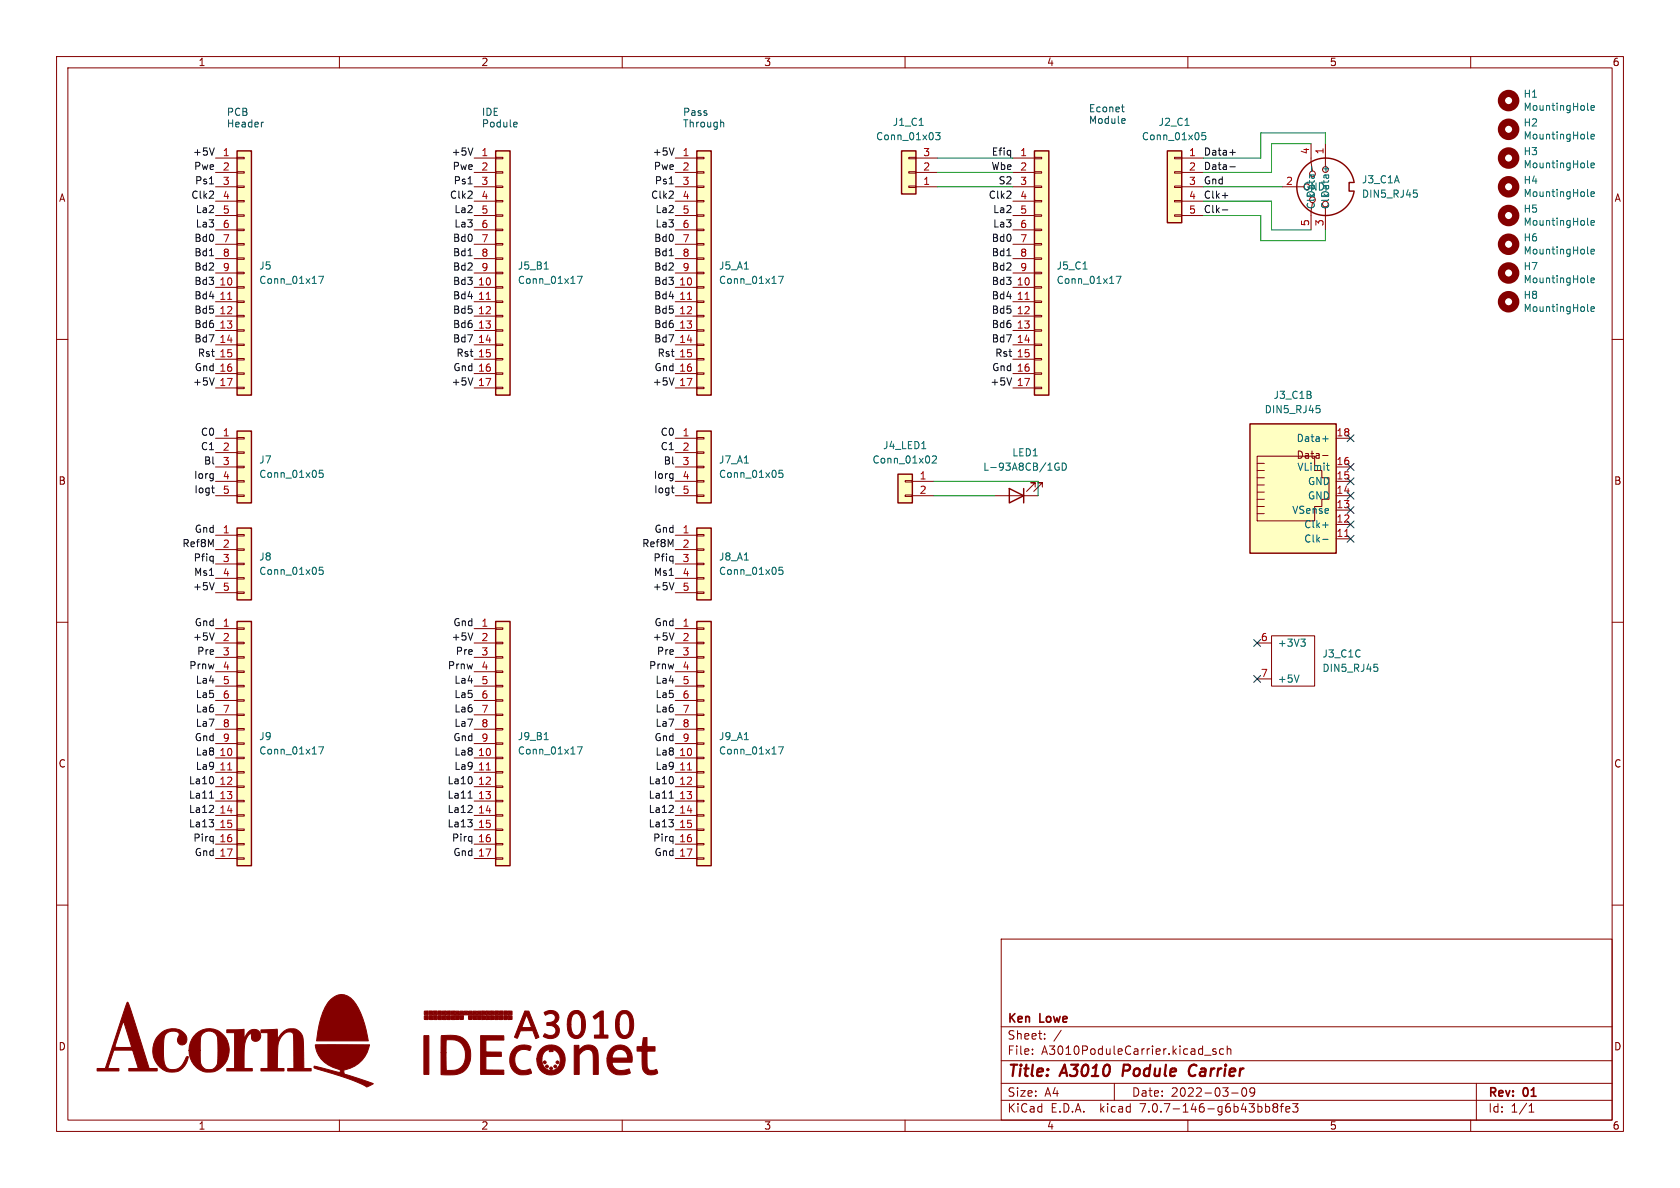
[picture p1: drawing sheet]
<svg xmlns="http://www.w3.org/2000/svg" width="297mm" height="210mm" viewBox="0 0 297 210" stroke-linecap="round" stroke-linejoin="round" font-family="sans-serif">
<g fill="none" stroke="#840000" stroke-width=".18">
<path d="M10 10h277v190h-277zM12 12h273v186h-273zM60 10v2M110 10v2M160 10v2M210 10v2M260 10v2M38.1 27.9h3.8M38.1 30.5h3.8M38.1 33h3.8M38.1 35.6h3.8M38.1 38.1h3.8"/>
<path d="M41.9 38h1.3v.2h-1.3zM41.9 35.4h1.3v.3h-1.3zM41.9 32.9h1.3v.2h-1.3zM41.9 30.4h1.3v.2h-1.3zM41.9 27.8h1.3v.3h-1.3zM83.8 27.9h3.8M83.8 30.5h3.8M83.8 33h3.8M83.8 35.6h3.8M83.8 38.1h3.8M87.6 38h1.3v.2h-1.3zM87.6 35.4h1.3v.3h-1.3z"/>
<path d="M87.6 32.9h1.3v.2h-1.3zM87.6 30.4h1.3v.2h-1.3zM87.6 27.8h1.3v.3h-1.3zM119.4 27.9h3.8M119.4 30.5h3.8M119.4 33h3.8M119.4 35.6h3.8M119.4 38.1h3.8M123.2 38h1.3v.2h-1.3zM123.2 35.4h1.3v.3h-1.3zM123.2 32.9h1.3v.2h-1.3zM123.2 30.4h1.3v.2h-1.3z"/>
<path d="M123.2 27.8h1.3v.3h-1.3zM160.7 27.8h1.2v.3h-1.2zM160.7 30.4h1.2v.2h-1.2zM160.7 32.9h1.2v.2h-1.2zM161.9 27.9h3.8M161.9 30.5h3.8M161.9 33h3.8M179.1 27.9h3.8M179.1 30.5h3.8M179.1 33h3.8M179.1 35.6h3.8M179.1 38.1h3.8"/>
<path d="M182.9 38h1.2v.2h-1.2zM182.9 35.4h1.2v.3h-1.2zM182.9 32.9h1.2v.2h-1.2zM182.9 30.4h1.2v.2h-1.2zM182.9 27.8h1.2v.3h-1.2zM207.6 38h1.3v.2h-1.3zM207.6 35.4h1.3v.3h-1.3zM207.6 32.9h1.3v.2h-1.3zM207.6 30.4h1.3v.2h-1.3zM207.6 27.8h1.3v.3h-1.3zM208.9 27.9h3.8M208.9 30.5h3.8"/>
<path d="M208.9 33h3.8M208.9 35.6h3.8M208.9 38.1h3.8M226.7 33h3.8M231.8 25.4v3.3l.2 1.5M232 35.8l-.2 1.5v3.3M234.3 25.4v4.1M234.3 36.6v4M10 60h2M38.1 50.8h3.8M38.1 53.3h3.8M38.1 55.9h3.8"/>
<path d="M38.1 58.4h3.8M38.1 40.6h3.8M38.1 43.2h3.8M38.1 45.7h3.8M38.1 48.3h3.8M41.9 58.3h1.3v.2h-1.3zM41.9 55.8h1.3v.2h-1.3zM41.9 53.2h1.3v.3h-1.3zM41.9 50.7h1.3v.2h-1.3zM41.9 48.1h1.3v.3h-1.3zM41.9 45.6h1.3v.2h-1.3zM41.9 43.1h1.3v.2h-1.3z"/>
<path d="M41.9 40.5h1.3v.3h-1.3zM83.8 50.8h3.8M83.8 53.3h3.8M83.8 55.9h3.8M83.8 58.4h3.8M83.8 40.6h3.8M83.8 43.2h3.8M83.8 45.7h3.8M83.8 48.3h3.8M87.6 58.3h1.3v.2h-1.3zM87.6 55.8h1.3v.2h-1.3zM87.6 53.2h1.3v.3h-1.3z"/>
<path d="M87.6 50.7h1.3v.2h-1.3zM87.6 48.1h1.3v.3h-1.3zM87.6 45.6h1.3v.2h-1.3zM87.6 43.1h1.3v.2h-1.3zM87.6 40.5h1.3v.3h-1.3zM119.4 50.8h3.8M119.4 53.3h3.8M119.4 55.9h3.8M119.4 58.4h3.8M119.4 40.6h3.8M119.4 43.2h3.8M119.4 45.7h3.8"/>
<path d="M119.4 48.3h3.8M123.2 58.3h1.3v.2h-1.3zM123.2 55.8h1.3v.2h-1.3zM123.2 53.2h1.3v.3h-1.3zM123.2 50.7h1.3v.2h-1.3zM123.2 48.1h1.3v.3h-1.3zM123.2 45.6h1.3v.2h-1.3zM123.2 43.1h1.3v.2h-1.3zM123.2 40.5h1.3v.3h-1.3zM179.1 50.8h3.8M179.1 53.3h3.8M179.1 55.9h3.8"/>
<path d="M179.1 58.4h3.8M179.1 40.6h3.8M179.1 43.2h3.8M179.1 45.7h3.8M179.1 48.3h3.8M182.9 58.3h1.2v.2h-1.2zM182.9 55.8h1.2v.2h-1.2zM182.9 53.2h1.2v.3h-1.2zM182.9 50.7h1.2v.2h-1.2zM182.9 48.1h1.2v.3h-1.2zM182.9 45.6h1.2v.2h-1.2zM182.9 43.1h1.2v.2h-1.2z"/>
<path d="M182.9 40.5h1.2v.3h-1.2zM285 60h2M38.1 61h3.8M38.1 63.5h3.8M38.1 66h3.8M38.1 68.6h3.8M38.1 77.5h3.8M41.9 68.5h1.3v.2h-1.3zM41.9 65.9h1.3v.3h-1.3zM41.9 63.4h1.3v.2h-1.3zM41.9 60.8h1.3v.3h-1.3zM41.9 79.9h1.3v.2h-1.3z"/>
<path d="M41.9 77.3h1.3v.3h-1.3zM83.8 61h3.8M83.8 63.5h3.8M83.8 66h3.8M83.8 68.6h3.8M87.6 68.5h1.3v.2h-1.3zM87.6 65.9h1.3v.3h-1.3zM87.6 63.4h1.3v.2h-1.3zM87.6 60.8h1.3v.3h-1.3zM119.4 61h3.8M119.4 63.5h3.8M119.4 66h3.8"/>
<path d="M119.4 68.6h3.8M119.4 77.5h3.8M123.2 68.5h1.3v.2h-1.3zM123.2 65.9h1.3v.3h-1.3zM123.2 63.4h1.3v.2h-1.3zM123.2 60.8h1.3v.3h-1.3zM123.2 79.9h1.3v.2h-1.3zM123.2 77.3h1.3v.3h-1.3zM179.1 61h3.8M179.1 63.5h3.8M179.1 66h3.8M179.1 68.6h3.8"/>
<path d="M182.9 68.5h1.2v.2h-1.2zM182.9 65.9h1.2v.3h-1.2zM182.9 63.4h1.2v.2h-1.2zM182.9 60.8h1.2v.3h-1.2zM236.2 77.5h2.6M38.1 87.6h3.8M38.1 85.1h3.8M38.1 82.6h3.8M38.1 80h3.8M38.1 94.6h3.8M38.1 97.2h3.8M38.1 99.7h3.8"/>
<path d="M41.9 87.5h1.3v.3h-1.3zM41.9 85h1.3v.2h-1.3zM41.9 82.4h1.3v.3h-1.3zM41.9 99.6h1.3v.2h-1.3zM41.9 97h1.3v.3h-1.3zM41.9 94.5h1.3v.2h-1.3zM119.4 87.6h3.8M119.4 85.1h3.8M119.4 82.6h3.8M119.4 80h3.8M119.4 94.6h3.8M119.4 97.2h3.8"/>
<path d="M119.4 99.7h3.8M123.2 87.5h1.3v.3h-1.3zM123.2 85h1.3v.2h-1.3zM123.2 82.4h1.3v.3h-1.3zM123.2 99.6h1.3v.2h-1.3zM123.2 97h1.3v.3h-1.3zM123.2 94.5h1.3v.2h-1.3zM160 87.5h1.3v.3h-1.3zM160 85h1.3v.2h-1.3zM161.3 87.6h3.8M161.3 85.1h3.8M175.9 87.6h7.6"/>
<path d="M183 86.1v-.8h-.8h.8l-1.5 1.6M184.3 86.1v-.8h-.8h.8l-1.5 1.6M222.2 90.8h1.3M222.2 89.5h1.3M222.2 88.3h1.3M222.2 87h1.3M222.2 85.7h1.3M222.2 84.5h1.3M222.2 80.6h10.2v2.6h1.3v1.3h1.2v3.8h-1.2v1.2h-1.3v2.6h-10.2zM222.2 83.2h1.3M222.2 81.9h1.3M233.8 80.5h1"/>
<path d="M236.2 95.3h2.6M236.2 92.7h2.6M236.2 90.2h2.6M236.2 87.6h2.6M236.2 85.1h2.6M236.2 82.6h2.6M10 110h2M38.1 111.1h3.8M38.1 113.7h3.8M38.1 116.2h3.8M38.1 118.7h3.8M38.1 102.2h3.8"/>
<path d="M38.1 104.8h3.8M41.9 118.6h1.3v.3h-1.3zM41.9 116.1h1.3v.2h-1.3zM41.9 113.5h1.3v.3h-1.3zM41.9 111h1.3v.3h-1.3zM41.9 104.6h1.3v.3h-1.3zM41.9 102.1h1.3v.3h-1.3zM83.8 111.1h3.8M83.8 113.7h3.8M83.8 116.2h3.8M83.8 118.7h3.8M87.6 118.6h1.3v.3h-1.3z"/>
<path d="M87.6 116.1h1.3v.2h-1.3zM87.6 113.5h1.3v.3h-1.3zM87.6 111h1.3v.3h-1.3zM119.4 111.1h3.8M119.4 113.7h3.8M119.4 116.2h3.8M119.4 118.7h3.8M119.4 102.2h3.8M119.4 104.8h3.8M123.2 118.6h1.3v.3h-1.3zM123.2 116.1h1.3v.2h-1.3zM123.2 113.5h1.3v.3h-1.3z"/>
<path d="M123.2 111h1.3v.3h-1.3zM123.2 104.6h1.3v.3h-1.3zM123.2 102.1h1.3v.3h-1.3zM222.2 113.7h2.6M224.8 112.4h7.6v8.9h-7.6zM285 110h2M38.1 134h3.8M38.1 136.5h3.8M38.1 139.1h3.8M38.1 121.3h3.8M38.1 123.8h3.8M38.1 126.4h3.8"/>
<path d="M38.1 128.9h3.8M38.1 131.4h3.8M41.9 138.9h1.3v.3h-1.3zM41.9 136.4h1.3v.3h-1.3zM41.9 133.9h1.3v.2h-1.3zM41.9 131.3h1.3v.3h-1.3zM41.9 128.8h1.3v.2h-1.3zM41.9 126.2h1.3v.3h-1.3zM41.9 123.7h1.3v.3h-1.3zM41.9 121.2h1.3v.2h-1.3zM83.8 134h3.8M83.8 136.5h3.8"/>
<path d="M83.8 139.1h3.8M83.8 121.3h3.8M83.8 123.8h3.8M83.8 126.4h3.8M83.8 128.9h3.8M83.8 131.4h3.8M87.6 138.9h1.3v.3h-1.3zM87.6 136.4h1.3v.3h-1.3zM87.6 133.9h1.3v.2h-1.3zM87.6 131.3h1.3v.3h-1.3zM87.6 128.8h1.3v.2h-1.3zM87.6 126.2h1.3v.3h-1.3z"/>
<path d="M87.6 123.7h1.3v.3h-1.3zM87.6 121.2h1.3v.2h-1.3zM119.4 134h3.8M119.4 136.5h3.8M119.4 139.1h3.8M119.4 121.3h3.8M119.4 123.8h3.8M119.4 126.4h3.8M119.4 128.9h3.8M119.4 131.4h3.8M123.2 138.9h1.3v.3h-1.3zM123.2 136.4h1.3v.3h-1.3z"/>
<path d="M123.2 133.9h1.3v.2h-1.3zM123.2 131.3h1.3v.3h-1.3zM123.2 128.8h1.3v.2h-1.3zM123.2 126.2h1.3v.3h-1.3zM123.2 123.7h1.3v.3h-1.3zM123.2 121.2h1.3v.2h-1.3zM222.2 120h2.6M10 160h2M38.1 141.6h3.8M38.1 144.1h3.8M38.1 146.7h3.8M38.1 149.2h3.8"/>
<path d="M38.1 151.8h3.8M41.9 151.6h1.3v.3h-1.3zM41.9 149.1h1.3v.3h-1.3zM41.9 146.6h1.3v.2h-1.3zM41.9 144h1.3v.3h-1.3zM41.9 141.5h1.3v.2h-1.3zM83.8 141.6h3.8M83.8 144.1h3.8M83.8 146.7h3.8M83.8 149.2h3.8M83.8 151.8h3.8M87.6 151.6h1.3v.3h-1.3z"/>
<path d="M87.6 149.1h1.3v.3h-1.3zM87.6 146.6h1.3v.2h-1.3zM87.6 144h1.3v.3h-1.3zM87.6 141.5h1.3v.2h-1.3zM119.4 141.6h3.8M119.4 144.1h3.8M119.4 146.7h3.8M119.4 149.2h3.8M119.4 151.8h3.8M123.2 151.6h1.3v.3h-1.3zM123.2 149.1h1.3v.3h-1.3zM123.2 146.6h1.3v.2h-1.3z"/>
<path d="M123.2 144h1.3v.3h-1.3zM123.2 141.5h1.3v.2h-1.3zM285 160h2M177 166h108v32h-108zM60 198v2M110 198v2M160 198v2M177 194.5h108M177 191.5h108M177 187.5h108M177 181.5h108M182.5 186.3v.1"/>
<path d="M182.5 185.5v.1M184.7 183.6v.1M184.7 182.8v.1M187.6 182.1l-1.3 2M197 191.5v3M210 198v2M213 186.5h1.1M215 185.5l-.4-.1-.2 .2 .1 .2 .5 .2v.3h-.6M216.3 185.5l-.4-.1-.3 .3v.4l.1 .2h.6M217 185.5l.2-.1 .3 .1 .1 .9M217 184.9v1.5M217.7 193.2h1.2"/>
<path d="M219.7 192.4l.2-.1a.81 .81 0 0 1 .6 .6 .81 .81 0 0 1-.3 .8l-.2 .1a.81 .81 0 0 1-.3-1.4zM221.8 192.9l-.3 .3h-.3l-.2-.3 .1-.5 .4-.1 .2 .1a.99 .99 0 0 1-.3 1.4h-.3M224.2 195.6l.3 .3v.4l-.3 .3M225.3 195.7l-.3-.2 .3-.4 .4 .1 .2 .2-.3 .3M225.3 195.7l-.3 .3 .1 .5 .2 .1 .4-.1 .2-.2-.1-.4-.2-.2M225.3 195.7h.3M226.3 195.6h.6M226.9 195.1l-.4 .2v1.3M227.3 196.1l.7-.1v-.3l-.5-.1-.2 .2 .1 .7h.6M228.5 195.1h1l-.5 .6 .4 .1v.7l-.2 .1h-.5l-.2-.1M260 198v2M261 191.5v6.5"/>
<path d="M270.3 196.6h.9M270.3 195.5l.4-.4v1.5"/>
<circle cx="234.3" cy="30" r=".51"/>
</g>
<path d="M198.7 188.2l-.3 2M211.2 188.2a1.13 1.13 0 0 0-1 .7 1.13 1.13 0 0 0 .3 1.2l.2 .1 .5-.1" fill="none" stroke="#840000" stroke-width=".4"/>
<g fill="#ffffc2" stroke="#ffffc2" stroke-width=".18">
<path d="M123.2 109.9h2.5v43.1h-2.5z"/>
<path d="M41.9 26.7h2.5v43.2h-2.5z"/>
<path d="M41.9 109.9h2.5v43.1h-2.5z"/>
<path d="M206.4 26.7h2.5v12.7h-2.5z"/>
<path d="M221 74.9h15.2v22.9h-15.2z"/>
<path d="M87.6 109.9h2.6v43.1h-2.6z"/>
<path d="M87.6 26.7h2.6v43.2h-2.6z"/>
<path d="M41.9 76.2h2.5v12.7h-2.5z"/>
<path d="M123.2 26.7h2.5v43.2h-2.5z"/>
<path d="M159.4 26.7h2.5v7.6h-2.5z"/>
<path d="M158.7 83.8h2.6v5.1h-2.6z"/>
<path d="M123.2 76.2h2.5v12.7h-2.5z"/>
<path d="M123.2 93.3h2.5v12.7h-2.5z"/>
<path d="M41.9 93.3h2.5v12.7h-2.5z"/>
<path d="M182.9 26.7h2.5v43.2h-2.5z"/>
</g>
<g fill="none" stroke="#840000" stroke-width=".25">
<path d="M41.9 26.7h2.5v43.2h-2.5zM87.6 26.7h2.6v43.2h-2.6zM123.2 26.7h2.5v43.2h-2.5zM159.4 26.7h2.5v7.6h-2.5zM182.9 26.7h2.5v43.2h-2.5zM206.4 26.7h2.5v12.7h-2.5zM239.3 32.3h-.8v1.5h.8M239.4 32.3a5.1 5.1 0 0 0-7.8-3.6 5.1 5.1 0 0 0 0 8.6 5.1 5.1 0 0 0 7.8-3.5M41.9 76.2h2.5v12.7h-2.5zM123.2 76.2h2.5v12.7h-2.5zM221 74.9h15.2v22.9h-15.2zM41.9 93.3h2.5v12.7h-2.5z"/>
<path d="M123.2 93.3h2.5v12.7h-2.5zM158.7 83.8h2.6v5.1h-2.6zM178.4 86.4l2.6 1.2-2.6 1.3zM181 86.4v2.5M41.9 109.9h2.5v43.1h-2.5zM87.6 109.9h2.6v43.1h-2.6zM123.2 109.9h2.5v43.1h-2.5z"/>
</g>
<path d="M40.2 52.9h.8M86 52.9h.7M121.5 52.9h.8M181.2 52.9h.7M237.7 94.8h.8M40.2 136.1h.8M86 136.1h.7M121.5 136.1h.8" fill="none" stroke="#a90000" stroke-width=".18"/>
<g fill="none" stroke="#006464" stroke-width=".18">
<path d="M280.7 19.3l.1 .2M281.3 19.1l.6-.1-.1-.3h-.4l-.1 .1v.6h.5M162.5 22.2h.7M165.4 23.4h.8l-.4 .5 .3 .1v.6l-.2 .1-.5-.1M209.5 22.2h.7M213.1 23.4h-.6v.6l.1-.1 .5 .1 .1 .2-.1 .4-.2 .1-.4-.1M231.9 29.4v.9M234.4 29.4v.9M249.9 33.6h.6M250.3 34.1l.3 .2v.3l-.3 .3M280.7 34.6l.1 .1M280.7 29.5l.1 .2"/>
<path d="M280.7 39.6l.1 .2M280.7 24.4l.1 .2M281.3 34.3l.6-.1-.1-.2-.4-.1-.1 .2v.6h.5M281.3 24.2l.6-.2-.1-.2-.4-.1-.1 .2v.6h.5M281.3 29.2l.6-.1-.1-.2-.4-.1-.1 .2v.6h.5M281.3 39.4l.6-.1-.1-.3h-.4l-.1 .2v.6h.5M56.4 48.8h.8l-.5 1.3M96.2 47.6h.7M102.1 48.8h.8l-.5 1.3M131.6 47.6h.7M137.6 48.8h.9l-.6 1.3M191.5 47.6h.7"/>
<path d="M197.3 48.8h.9l-.6 1.3M280.7 49.8l.1 .2M280.7 44.7l.1 .2M280.7 54.9l.1 .2M281.3 44.5l.6-.1-.1-.3h-.4l-.1 .1v.6h.5M281.3 49.6l.6-.2-.1-.2-.4-.1-.1 .2v.6h.5M281.3 54.6l.6-.1-.1-.2-.4-.1-.1 .2v.6h.5M163 79.3h.7M232.7 71.7h.6M233.1 72.2l.3 .2v.3l-.3 .3M233.8 77.6h1M57.1 83.1h-.6l-.1 .6 .2-.1 .4 .1 .1 .2v.4l-.2 .1-.5-.1"/>
<path d="M131.6 81.9h.7M131.6 99h.7M138.4 83.1h-.6l-.1 .6 .2-.1 .4 .1 .1 .2v.4l-.2 .1-.5-.1M164.8 80.7l.5-.1 .3 .4-.8 .9h.8M187 82.6h.2v.5h-.5l-.2-.3M187.2 81.9h-.5l-.2 .3M187.8 81.9a.64 .64 0 0 1 .7 .6 .64 .64 0 0 1-.7 .6zM233.8 95.3h1M233.8 92.8h1M234.5 82.3h.5M234.7 83.1h.3M57.1 100.3h-.6l-.1 .6 .2-.1h.4l.1 .2v.4l-.2 .1-.5-.1"/>
<path d="M138.4 100.3h-.6l-.1 .6 .2-.1h.4l.1 .2v.4l-.2 .1-.5-.1M229.7 119.3l-.5 1.3M230 113h.7l-.4 .5M230.5 113.5l.2 .2v.3l-.2 .2M242.9 117.4h.6M243.3 117.9l.3 .2v.3l-.3 .3M56.4 132h.8l-.5 1.3M96.2 130.8h.7M102.1 132h.8l-.5 1.3M131.6 130.8h.7M137.6 132h.9l-.6 1.3"/>
</g>
<g fill="#840000" stroke="#840000" stroke-width=".18">
<path d="M74.9 183.1h.9v6.8h-.9z"/>
<path d="M86 179.5l.6 .1v.6h-.6z"/>
<path d="M86 178.7h.6v.7h-.6z"/>
<path d="M80.5 178.7h.6l.1 .7h-.7z"/>
<path d="M81.3 178.7h.6v.7h-.7z"/>
<path d="M82.1 178.7h.6v.7h-.7z"/>
<path d="M82.8 178.7h.7v.7h-.7z"/>
<path d="M83.6 178.7h.7v.7h-.7z"/>
<path d="M84.4 178.7h.6l.1 .7h-.7z"/>
<path d="M85.2 179.5l.6 .1v.6h-.6z"/>
<path d="M85.2 178.7h.6v.7h-.6z"/>
<path d="M86.7 179.5l.7 .1v.6h-.7z"/>
<path d="M86.7 178.7h.7v.7h-.7z"/>
<path d="M89.9 179.5l.6 .1v.6h-.6z"/>
<path d="M89.9 178.7h.6v.7h-.6z"/>
<path d="M87.5 179.5h.6v.7h-.6z"/>
<path d="M88.3 179.5h.6v.7h-.6z"/>
<path d="M88.3 178.7h.6v.7h-.6z"/>
<path d="M89.1 179.5h.6v.7h-.6z"/>
<path d="M89.1 178.7h.6v.7h-.6z"/>
<path d="M77.4 178.7h.6v.7h-.6z"/>
<path d="M87.5 178.7h.6l.1 .6-.7 .1z"/>
<path d="M75 179.6l.7-.1v.7h-.7z"/>
<path d="M75 178.7h.7v.7h-.7z"/>
<path d="M75.8 179.5h.7v.7h-.7z"/>
<path d="M75.8 178.7h.7v.7l-.7-.1z"/>
<path d="M76.6 179.5h.6v.7h-.6z"/>
<path d="M76.6 178.7h.6v.7l-.6-.1z"/>
<path d="M77.4 179.5h.6v.7h-.6z"/>
<path d="M78.1 179.6l.7-.1v.7h-.6z"/>
<path d="M78.1 178.7h.7v.7h-.6z"/>
<path d="M78.9 179.6l.7-.1v.7h-.7z"/>
<path d="M78.9 178.7h.7v.7l-.7-.1z"/>
<path d="M79.7 179.6l.7-.1v.7h-.7z"/>
<path d="M79.7 178.7h.7v.7l-.7-.1z"/>
<path d="M80.5 179.5h.7l-.1 .7h-.6z"/>
<path d="M81.3 179.5h.6v.7h-.6z"/>
<path d="M82.8 179.5h.7v.7h-.6z"/>
<path d="M83.6 179.5h.7v.7h-.7z"/>
<path d="M84.4 179.5h.7l-.1 .7h-.6z"/>
<path d="M85 183.1h4.1v.8h-3.2v2.1h2.7v.7h-2.7v2.4l3.2 .1v.7h-4.1z"/>
<path d="M104.8 179.7l.7-.5a1.25 1.25 0 0 1 1.2-.5v4.3h.8v.5h-2.4v-.5h1l-.1-3.5-.5 .5a.32 .32 0 0 1-.4 .1 .32 .32 0 0 1-.2-.3z"/>
<path d="M101.5 184.8h.8v.8a1.86 1.86 0 0 1 3.3 .2l.2 4.1h-.9v-2.6a1.57 1.57 0 0 0-.5-1.7 1.56 1.56 0 0 0-2 .9v3.4h-.9z"/>
<path d="M113.7 183.4h.7v1.6h1.4v.8h-1.4v1.3a2.61 2.61 0 0 0 .3 1.9 1.73 1.73 0 0 0 1.4 .1 .44 .44 0 0 1 .2 .4 .44 .44 0 0 1-.4 .4 1.69 1.69 0 0 1-1.8-.2 1.69 1.69 0 0 1-.6-1.8v-2.1h-.9v-.8h.9z"/>
<path d="M92.8 178.7h.7l1.8 4.7-.6 .2-.5-1.4h-2.2l-.5 1.3-.5-.2 .6-1.7h2.4l-.9-2.2-.8 2.2h-.7z"/>
<path d="M91 185.3a2.76 2.76 0 0 1 2.9-.3l-.2 .7a1.8 1.8 0 0 0-2.1 .2 1.8 1.8 0 0 0-.5 2 1.73 1.73 0 0 0 2.6 1.1l.3 .7a2.89 2.89 0 0 1-3.3-.4 3.1 3.1 0 0 1 .3-4z"/>
<path d="M100.9 179a1.52 1.52 0 0 1 1.7-.2 1.52 1.52 0 0 1 .8 1.5 3.1 3.1 0 0 1-.8 3.1 1.55 1.55 0 0 1-2.3-1.5v-.8h.6l.1 .9a.86 .86 0 0 0 .5 .9 .86 .86 0 0 0 1-.1 4 4 0 0 0-.1-3.4 .87 .87 0 0 0-1-.1 .87 .87 0 0 0-.4 .9l-.1 .9h-.6a2.96 2.96 0 0 1 .6-2.1z"/>
<path d="M108 185.4a2.22 2.22 0 0 1 2.7-.4 2.22 2.22 0 0 1 1.1 2.5l-.1 .3h-3.5a1.57 1.57 0 0 0 2.1 1.4l.9-.2 .2 .7a3.7 3.7 0 0 1-3.2-.1 2.8 2.8 0 0 1-.9-2.6h3.7a1.41 1.41 0 0 0-1.4-1.5 1.41 1.41 0 0 0-1.4 1.5h-.9a2.88 2.88 0 0 1 .7-1.6z"/>
<path d="M109.3 179.1a1.54 1.54 0 0 1 1.8-.3 1.54 1.54 0 0 1 .9 1.5 2.98 2.98 0 0 1-.9 3.1 1.55 1.55 0 0 1-2.2-1.5l-.1-.9h.6a1.84 1.84 0 0 0 .9 2l.5-.1a3.4 3.4 0 0 0 .3-3.3 .79 .79 0 0 0-.9-.4 .79 .79 0 0 0-.6 .7l-.2 1.1h-.6v-.3a2.61 2.61 0 0 1 .5-1.6z"/>
<path d="M95.7 185.4a2.58 2.58 0 0 1 3.3-.2 2.58 2.58 0 0 1 .7 3.2 2.51 2.51 0 0 1-2.9 1.6 2.51 2.51 0 0 1-1.9-2.8h.9a1.66 1.66 0 0 0 1.6 2 1.66 1.66 0 0 0 1.6-2 1.59 1.59 0 0 0-1.2-1.6v.3h-.7v-.3a1.26 1.26 0 0 0-1.3 1.3v.3h-.9v-.2a2.63 2.63 0 0 1 .8-1.6z"/>
<path d="M96.2 179l.1-.1a1.72 1.72 0 0 1 2.5 .6 1.34 1.34 0 0 1-.7 1.4 1.44 1.44 0 0 1 .7 1.9 1.44 1.44 0 0 1-1.9 .8l-.9-.4 .3-.5 .2 .1a1.26 1.26 0 0 0 1.7-.3 .98 .98 0 0 0-1.1-1.2l-.4-.1v-.4h.4a.85 .85 0 0 0 1-.5 .85 .85 0 0 0-.3-1 1.6 1.6 0 0 0-1.4 .2z"/>
<path d="M78 183.1h.3a6.1 6.1 0 0 1 3.5 .4 3.9 3.9 0 0 1 0 6 6.7 6.7 0 0 1-3.8 .5v-3.9h.8l.1 3.1h.2a2.58 2.58 0 0 0 3.2-3.1 2.56 2.56 0 0 0-3.4-2.2l-.1 2.2h-.8z"/>
<path d="M58.5 176.7a2.53 2.53 0 0 1 4 .2 15.6 15.6 0 0 1 2.6 7.1h-9.1a13.9 13.9 0 0 1 2.1-6.9z"/>
<path d="M40.1 182l3-.1v1.8l.3-.5a1.51 1.51 0 0 1 2.5-.8 .95 .95 0 0 1 0 1.4 .95 .95 0 0 1-1.4 0l-.1-1.1a2.75 2.75 0 0 0-1.2 2.7l-.1 3.5h1.5v.4h-4.5v-.4h1.4v-6.4h-1.4z"/>
<path d="M46.1 182.1l2.9-.2v1.8a2.67 2.67 0 0 1 3.1-1.8 2.38 2.38 0 0 1 1.6 2.7v4.3h1.3v.4h-4.1v-.4h1.1l-.1-5.3a.96 .96 0 0 0-.5-1.2 2.25 2.25 0 0 0-2.2 2.1l-.2 4.4h1.2v.4h-4.1v-.4h1.3v-6.4h-1.3z"/>
<path d="M28.3 182.8a2.87 2.87 0 0 1 4.7 .6 .89 .89 0 0 1-.9 1.3 .89 .89 0 0 1-.6-1.4l.2-.6a1.6 1.6 0 0 0-1.8-.3 1.6 1.6 0 0 0-.9 1.6 13.5 13.5 0 0 0 .2 4.3 1.75 1.75 0 0 0 2.8 .2l.9-1.6 .4-.1a2.93 2.93 0 0 1-2.2 2.7 2.93 2.93 0 0 1-3.2-1.3 4.1 4.1 0 0 1 .4-5.4z"/>
<path d="M34.6 182.8a3.6 3.6 0 0 1 4.4-.3 3.6 3.6 0 0 1 1.4 4.1 3.5 3.5 0 0 1-5.1 2.5 4 4 0 0 1-1.9-3.4h2v.6a2.91 2.91 0 0 0 .7 2.5 1.58 1.58 0 0 0 1.8 .1 1.58 1.58 0 0 0 .6-1.7v-1a8.5 8.5 0 0 0-.3-3.3 1.6 1.6 0 0 0-1.9-.5 1.6 1.6 0 0 0-.9 1.9v1.4h-2a4 4 0 0 1 1.2-2.9z"/>
<path d="M55.8 184.7h9.5a5.6 5.6 0 0 1-4.5 4.5 .61 .61 0 0 0 .6 .8l4.5 1.6a1.62 1.62 0 0 1-1.2 .5 49.2 49.2 0 0 0-9.2-3.3l.1-.3 4.4 1.1 .1-.1 .1-.3a7.6 7.6 0 0 1-3.9-2.6l-.3-.7z"/>
<path d="M22.5 177.2l.2 .1 .4 1 3.3 10.6h1.4v.4h-5v-.4h1.6l-1-3.3h-3.3l-1 3.2 1.9 .1v.4h-3.8v-.4h1.4l1.3-3.8h3.3l-1.4-4.6-1.5 4.6h-.4z"/>
<circle cx="96.3" cy="187.8" r=".26"/>
<circle cx="96.7" cy="188.5" r=".26"/>
<circle cx="97.4" cy="188.9" r=".26"/>
<circle cx="98.2" cy="188.5" r=".26"/>
<circle cx="98.5" cy="187.8" r=".26"/>
</g>
<g fill="none" stroke="#840000" stroke-width="1.3">
<circle cx="266.7" cy="17.8" r="1.27"/>
<circle cx="266.7" cy="38.1" r="1.27"/>
<circle cx="266.7" cy="33" r="1.27"/>
<circle cx="266.7" cy="27.9" r="1.27"/>
<circle cx="266.7" cy="22.9" r="1.27"/>
<circle cx="266.7" cy="53.3" r="1.27"/>
<circle cx="266.7" cy="43.2" r="1.27"/>
<circle cx="266.7" cy="48.3" r="1.27"/>
</g>
<g fill="none" stroke="#0f0f0f" stroke-width=".18">
<path d="M37 32.5h.8M37.9 26.2l-.4 1.2M82.8 32.5h.7M83.6 26.2l-.4 1.2M118.3 32.5h.7M119.2 26.2l-.5 1.2M216.1 37.1h1M216.1 34.6h1M217.4 26.9h1M217.4 29.5h1M37 45.2h.8M82.8 45.2h.7"/>
<path d="M118.3 45.2h.7M178 45.2h.7M37.9 66.8l-.4 1.3M83.6 66.8l-.4 1.3M119.2 66.8l-.5 1.3M178.8 66.8l-.4 1.3M37.4 86.3h.5M37.8 87.1h.1M118.7 86.3h.5M119 87.1h.2M37.9 111.9l-.4 1.3M37.9 103l-.4 1.3"/>
<path d="M83.6 111.9l-.4 1.3M119.2 111.9l-.5 1.3M119.2 103l-.5 1.3M37 141.1h.8M82.8 141.1h.7M118.3 141.1h.7"/>
</g>
<path d="M198.3 18.9h.4M198.5 19.7l.2 .1M46.6 21.6l-.3 .1M91 21.6l.4 .1v.2l-.6 .1M91.4 22.4h-.4M127.6 21.6l.3 .2v.6M198.7 21l.2 .3-.6 .1M198.9 21.8h-.2" fill="none" stroke="#0000c2" stroke-width=".18"/>
<path d="M165.7 33h13.4M165.7 30.5h13.4M165.7 27.9h13.4M212.7 35.6h12.1v5h7M212.7 33h14M212.7 38.1h10.2v4.4h11.4v-1.9M231.8 25.4h-7v5.1h-12.1M234.3 25.4v-1.9h-11.4v4.4h-10.2M165.1 85.1h18.4v2.5M165.1 87.6h10.8" fill="none" stroke="#009600" stroke-width=".18"/>
<g fill="none" stroke="#000084" stroke-width=".18">
<path d="M238.2 76.9l1.2 1.2M239.4 76.9l-1.2 1.2M238.2 92.1l1.2 1.2M238.2 84.5l1.2 1.2M238.2 81.9l1.2 1.3M238.2 94.6l1.2 1.3M238.2 87l1.2 1.2M238.2 89.6l1.2 1.2M239.4 92.1l-1.2 1.2M239.4 84.5l-1.2 1.2M239.4 81.9l-1.2 1.3M239.4 94.6l-1.2 1.3"/>
<path d="M239.4 87l-1.2 1.2M239.4 89.6l-1.2 1.2M221.6 119.4l1.3 1.2M221.6 113.1l1.3 1.2M222.9 119.4l-1.3 1.2M222.9 113.1l-1.3 1.2"/>
</g>
<g font-size="2.8" fill="#840000">
<text x="178" y="190.9">Title:</text>
<text x="187.7" y="190.9">A3010</text>
<text x="199.3" y="190.9">Podule</text>
<text x="211.8" y="190.9">Carrier</text>
</g>
<g font-size="2.1" fill="#840000">
<text x="178" y="184">Sheet:</text>
<text x="178" y="181.2">Ken</text>
<text x="183.9" y="181.2">Lowe</text>
<text x="178" y="186.7">File:</text>
<text x="184.1" y="186.7">A3010PoduleCarrier.kicad_sch</text>
<text x="178" y="196.9">KiCad</text>
<text x="178" y="194.1">Size:</text>
<text x="184.7" y="194.1">A4</text>
<text x="185.7" y="196.9">E.D.A.</text>
<text x="194.6" y="196.9">kicad</text>
<text x="200" y="194.1">Date:</text>
<text x="201.8" y="196.9">7.0.7-146-g6b43bb8fe3</text>
<text x="207" y="194.1">2022-03-09</text>
<text x="263" y="194.3">Rev:</text>
<text x="263" y="196.9">Id:</text>
<text x="267.1" y="196.9">1/1</text>
<text x="269.4" y="194.3">01</text>
</g>
<g font-size="1.8" fill="#840000">
<text x="35" y="11.9">1</text>
<text x="85" y="11.9">2</text>
<text x="135" y="11.9">3</text>
<text x="185" y="11.9">4</text>
<text x="235" y="11.9">5</text>
<text x="285" y="11.9">6</text>
<text x="10.3" y="35.9">A</text>
<text x="285.3" y="35.9">A</text>
<text x="10.3" y="85.9">B</text>
<text x="285.3" y="85.9">B</text>
<text x="10.3" y="135.9">C</text>
<text x="285.3" y="135.9">C</text>
<text x="10.3" y="185.9">D</text>
<text x="285.3" y="185.9">D</text>
<text x="35" y="199.9">1</text>
<text x="85" y="199.9">2</text>
<text x="135" y="199.9">3</text>
<text x="185" y="199.9">4</text>
<text x="235" y="199.9">5</text>
<text x="285" y="199.9">6</text>
</g>
<g font-size="1.8" fill="#006464">
<text x="269.3" y="17.5">H1</text>
<text x="157.7" y="22.5">J1_C1</text>
<text x="204.7" y="22.5">J2_C1</text>
<text x="269.3" y="19.8">MountingHole</text>
<text x="269.3" y="22.6">H2</text>
<text x="154.8" y="25">Conn_01x03</text>
<text x="201.8" y="25">Conn_01x05</text>
<text x="269.3" y="27.6">H3</text>
<text x="269.3" y="29.9">MountingHole</text>
<text x="269.3" y="24.9">MountingHole</text>
<text x="230.3" y="33.9">GND</text>
<text x="232.6" y="35" transform="rotate(-90 232.6 35)">Data-</text>
<text x="235.2" y="35" transform="rotate(-90 235.2 35)">Data+</text>
<text x="240.7" y="32.6">J3_C1A</text>
<text x="240.7" y="35.2">DIN5_RJ45</text>
<text x="269.3" y="32.7">H4</text>
<text x="269.3" y="35">MountingHole</text>
<text x="232.6" y="37.1" transform="rotate(-90 232.6 37.1)">Clk+</text>
<text x="235.2" y="37.1" transform="rotate(-90 235.2 37.1)">Clk-</text>
<text x="269.3" y="37.8">H5</text>
<text x="269.3" y="40.1">MountingHole</text>
<text x="45.7" y="47.9">J5</text>
<text x="91.4" y="47.9">J5_B1</text>
<text x="127" y="47.9">J5_A1</text>
<text x="186.7" y="47.9">J5_C1</text>
<text x="269.3" y="48">H7</text>
<text x="269.3" y="42.9">H6</text>
<text x="269.3" y="45.2">MountingHole</text>
<text x="45.7" y="50.4">Conn_01x17</text>
<text x="91.4" y="50.4">Conn_01x17</text>
<text x="127" y="50.4">Conn_01x17</text>
<text x="186.7" y="50.4">Conn_01x17</text>
<text x="269.3" y="50.3">MountingHole</text>
<text x="269.3" y="53">H8</text>
<text x="269.3" y="55.3">MountingHole</text>
<text x="225.1" y="70.7">J3_C1B</text>
<text x="223.5" y="73.3">DIN5_RJ45</text>
<text x="45.7" y="82.1">J7</text>
<text x="127" y="82.1">J7_A1</text>
<text x="154.1" y="82.1">Conn_01x02</text>
<text x="156" y="79.6">J4_LED1</text>
<text x="173.7" y="83.4">L-93A8CB/1GD</text>
<text x="178.9" y="80.9">LED1</text>
<text x="229.1" y="81.3">Data-</text>
<text x="229.1" y="78.3">Data+</text>
<text x="229.3" y="83.4">VLimit</text>
<text x="45.7" y="84.7">Conn_01x05</text>
<text x="127" y="84.7">Conn_01x05</text>
<text x="231.1" y="88.5">GND</text>
<text x="231.1" y="86">GND</text>
<text x="228.3" y="91">VSense</text>
<text x="230.5" y="93.6">Clk+</text>
<text x="45.7" y="99.3">J8</text>
<text x="45.7" y="101.8">Conn_01x05</text>
<text x="127" y="101.8">Conn_01x05</text>
<text x="127" y="99.3">J8_A1</text>
<text x="230.5" y="96.1">Clk-</text>
<text x="225.8" y="114.5">+3V3</text>
<text x="233.7" y="116.4">J3_C1C</text>
<text x="233.7" y="119">DIN5_RJ45</text>
<text x="225.8" y="120.9">+5V</text>
<text x="45.7" y="131">J9</text>
<text x="91.4" y="131">J9_B1</text>
<text x="127" y="131">J9_A1</text>
<text x="45.7" y="133.6">Conn_01x17</text>
<text x="91.4" y="133.6">Conn_01x17</text>
<text x="127" y="133.6">Conn_01x17</text>
</g>
<g font-size="1.8" fill="#0000c2">
<text x="40" y="20.6">PCB</text>
<text x="40" y="22.6">Header</text>
<text x="85.1" y="20.6">IDE</text>
<text x="85.1" y="22.6">Podule</text>
<text x="120.6" y="20.6">Pass</text>
<text x="120.6" y="22.6">Through</text>
<text x="192.4" y="19.9">Econet</text>
<text x="192.4" y="22">Module</text>
</g>
<g font-size="1.8" fill="#0f0f0f">
<text x="34" y="27.6">+5V</text>
<text x="79.7" y="27.6">+5V</text>
<text x="115.3" y="27.6">+5V</text>
<text x="175.2" y="27.6">Efiq</text>
<text x="212.7" y="27.6">Data+</text>
<text x="33.7" y="35.2">Clk2</text>
<text x="34.2" y="30.1">Pwe</text>
<text x="34.4" y="32.7">Ps1</text>
<text x="79.4" y="35.2">Clk2</text>
<text x="79.9" y="30.1">Pwe</text>
<text x="80.1" y="32.7">Ps1</text>
<text x="115" y="35.2">Clk2</text>
<text x="115.5" y="30.1">Pwe</text>
<text x="115.7" y="32.7">Ps1</text>
<text x="174.7" y="35.2">Clk2</text>
<text x="175.2" y="30.1">Wbe</text>
<text x="176.4" y="32.7">S2</text>
<text x="212.7" y="35.2">Clk+</text>
<text x="212.7" y="32.7">Gnd</text>
<text x="212.7" y="30.1">Data-</text>
<text x="34.5" y="40.3">La3</text>
<text x="34.5" y="37.8">La2</text>
<text x="80.2" y="37.8">La2</text>
<text x="80.2" y="40.3">La3</text>
<text x="115.8" y="37.8">La2</text>
<text x="115.8" y="40.3">La3</text>
<text x="175.5" y="40.3">La3</text>
<text x="175.5" y="37.8">La2</text>
<text x="212.7" y="37.8">Clk-</text>
<text x="34.3" y="42.8">Bd0</text>
<text x="34.3" y="47.9">Bd2</text>
<text x="34.3" y="45.4">Bd1</text>
<text x="80" y="42.8">Bd0</text>
<text x="80" y="45.4">Bd1</text>
<text x="80" y="47.9">Bd2</text>
<text x="115.5" y="45.4">Bd1</text>
<text x="115.5" y="42.8">Bd0</text>
<text x="115.5" y="47.9">Bd2</text>
<text x="175.2" y="42.8">Bd0</text>
<text x="175.2" y="47.9">Bd2</text>
<text x="175.2" y="45.4">Bd1</text>
<text x="34.3" y="53">Bd4</text>
<text x="34.3" y="50.5">Bd3</text>
<text x="80" y="53">Bd4</text>
<text x="80" y="50.5">Bd3</text>
<text x="115.5" y="53">Bd4</text>
<text x="115.5" y="50.5">Bd3</text>
<text x="175.2" y="50.5">Bd3</text>
<text x="175.2" y="53">Bd4</text>
<text x="34.3" y="58.1">Bd6</text>
<text x="34.3" y="55.5">Bd5</text>
<text x="80" y="55.5">Bd5</text>
<text x="80" y="58.1">Bd6</text>
<text x="115.5" y="58.1">Bd6</text>
<text x="115.5" y="55.5">Bd5</text>
<text x="175.2" y="58.1">Bd6</text>
<text x="175.2" y="55.5">Bd5</text>
<text x="34.3" y="60.6">Bd7</text>
<text x="34.3" y="65.7">Gnd 16</text>
<text x="34.9" y="63.2">Rst 15</text>
<text x="80" y="60.6">Bd7</text>
<text x="80" y="65.7">Gnd 16</text>
<text x="80.6" y="63.2">Rst 15</text>
<text x="115.5" y="60.6">Bd7</text>
<text x="115.6" y="65.7">Gnd 16</text>
<text x="116.2" y="63.2">Rst 15</text>
<text x="175.2" y="60.6">Bd7</text>
<text x="175.3" y="65.7">Gnd 16</text>
<text x="175.8" y="63.2">Rst 15</text>
<text x="34" y="68.2">+5V</text>
<text x="79.7" y="68.2">+5V</text>
<text x="115.3" y="68.2">+5V</text>
<text x="175" y="68.2">+5V</text>
<text x="35.4" y="77.1">C0</text>
<text x="116.7" y="77.1">C0</text>
<text x="35.4" y="79.7">C1</text>
<text x="36" y="82.2">Bl</text>
<text x="116.7" y="79.7">C1</text>
<text x="117.2" y="82.2">Bl</text>
<text x="34.2" y="84.7">Iorg</text>
<text x="34.3" y="87.3">Iogt</text>
<text x="115.5" y="84.7">Iorg</text>
<text x="115.5" y="87.3">Iogt</text>
<text x="34.3" y="94.3">Gnd</text>
<text x="115.6" y="94.3">Gnd</text>
<text x="32.2" y="96.8">Ref8M</text>
<text x="34.1" y="99.3">Pfiq</text>
<text x="34.2" y="101.9">Ms1</text>
<text x="113.4" y="96.8">Ref8M</text>
<text x="115.4" y="99.3">Pfiq</text>
<text x="115.5" y="101.9">Ms1</text>
<text x="34" y="104.4">+5V</text>
<text x="115.3" y="104.4">+5V</text>
<text x="34" y="113.3">+5V</text>
<text x="34.3" y="110.8">Gnd</text>
<text x="79.7" y="113.3">+5V</text>
<text x="80" y="110.8">Gnd</text>
<text x="115.3" y="113.3">+5V</text>
<text x="115.6" y="110.8">Gnd</text>
<text x="33.4" y="118.4">Prnw</text>
<text x="34.8" y="115.9">Pre</text>
<text x="79.1" y="118.4">Prnw</text>
<text x="80.5" y="115.9">Pre</text>
<text x="114.6" y="118.4">Prnw</text>
<text x="116" y="115.9">Pre</text>
<text x="34.5" y="120.9">La4</text>
<text x="34.5" y="123.5">La5</text>
<text x="80.2" y="123.5">La5</text>
<text x="80.2" y="120.9">La4</text>
<text x="115.8" y="120.9">La4</text>
<text x="115.8" y="123.5">La5</text>
<text x="34.3" y="131.1">Gnd</text>
<text x="34.5" y="128.6">La7</text>
<text x="34.5" y="126">La6</text>
<text x="80" y="131.1">Gnd</text>
<text x="80.2" y="126">La6</text>
<text x="80.2" y="128.6">La7</text>
<text x="115.6" y="131.1">Gnd</text>
<text x="115.8" y="128.6">La7</text>
<text x="115.8" y="126">La6</text>
<text x="34.5" y="136.2">La9</text>
<text x="34.5" y="133.6">La8</text>
<text x="80.2" y="136.2">La9</text>
<text x="80.2" y="133.6">La8</text>
<text x="115.8" y="133.6">La8</text>
<text x="115.8" y="136.2">La9</text>
<text x="33.3" y="143.8">La12</text>
<text x="33.3" y="141.3">La11</text>
<text x="33.3" y="138.7">La10</text>
<text x="79" y="138.7">La10</text>
<text x="79" y="141.3">La11</text>
<text x="79" y="143.8">La12</text>
<text x="114.6" y="138.7">La10</text>
<text x="114.6" y="143.8">La12</text>
<text x="114.6" y="141.3">La11</text>
<text x="33.3" y="146.3">La13</text>
<text x="34.1" y="148.9">Pirq</text>
<text x="79" y="146.3">La13</text>
<text x="79.8" y="148.9">Pirq</text>
<text x="114.6" y="146.3">La13</text>
<text x="115.4" y="148.9">Pirq</text>
<text x="34.3" y="151.4">Gnd 17</text>
<text x="80" y="151.4">Gnd 17</text>
<text x="115.6" y="151.4">Gnd 17</text>
</g>
<g font-size="1.8" fill="#a90000">
<text x="39.3" y="27.7">1</text>
<text x="85" y="27.7">1</text>
<text x="120.6" y="27.7">1</text>
<text x="163.1" y="27.7">3</text>
<text x="180.3" y="27.7">1</text>
<text x="210.1" y="27.7">1</text>
<text x="231.5" y="27.4" transform="rotate(-90 231.5 27.4)">4</text>
<text x="234.1" y="27.4" transform="rotate(-90 234.1 27.4)">1</text>
<text x="39.3" y="30.2">2</text>
<text x="39.3" y="32.8">3</text>
<text x="39.3" y="35.3">4</text>
<text x="85" y="30.2">2</text>
<text x="85" y="32.8">3</text>
<text x="85" y="35.3">4</text>
<text x="120.6" y="30.2">2</text>
<text x="120.6" y="32.8">3</text>
<text x="120.6" y="35.3">4</text>
<text x="163.1" y="32.8">1</text>
<text x="163.1" y="30.2">2</text>
<text x="180.3" y="30.2">2</text>
<text x="180.3" y="32.8">3</text>
<text x="180.3" y="35.3">4</text>
<text x="210.1" y="30.2">2</text>
<text x="210.1" y="32.8">3</text>
<text x="210.1" y="35.3">4</text>
<text x="227.3" y="32.8">2</text>
<text x="39.3" y="37.8">5</text>
<text x="39.3" y="40.4">6</text>
<text x="85" y="37.8">5</text>
<text x="85" y="40.4">6</text>
<text x="120.6" y="37.8">5</text>
<text x="120.6" y="40.4">6</text>
<text x="180.3" y="37.8">5</text>
<text x="180.3" y="40.4">6</text>
<text x="210.1" y="37.8">5</text>
<text x="231.5" y="40.1" transform="rotate(-90 231.5 40.1)">5</text>
<text x="234.1" y="40.1" transform="rotate(-90 234.1 40.1)">3</text>
<text x="39.3" y="42.9">7</text>
<text x="39.3" y="45.5">8</text>
<text x="85" y="42.9">7</text>
<text x="85" y="45.5">8</text>
<text x="120.6" y="42.9">7</text>
<text x="120.6" y="45.5">8</text>
<text x="180.3" y="42.9">7</text>
<text x="180.3" y="45.5">8</text>
<text x="38.7" y="50.5">10</text>
<text x="38.7" y="53.1">11</text>
<text x="39.3" y="48">9</text>
<text x="84.4" y="50.5">10</text>
<text x="84.4" y="53.1">11</text>
<text x="85" y="48">9</text>
<text x="120" y="50.5">10</text>
<text x="120" y="53.1">11</text>
<text x="120.6" y="48">9</text>
<text x="179.7" y="50.5">10</text>
<text x="179.7" y="53.1">11</text>
<text x="180.3" y="48">9</text>
<text x="38.7" y="55.6">12</text>
<text x="38.7" y="58.2">13</text>
<text x="84.4" y="55.6">12</text>
<text x="84.4" y="58.2">13</text>
<text x="120" y="55.6">12</text>
<text x="120" y="58.2">13</text>
<text x="179.7" y="55.6">12</text>
<text x="179.7" y="58.2">13</text>
<text x="38.7" y="60.7">14</text>
<text x="84.4" y="60.7">14</text>
<text x="120" y="60.7">14</text>
<text x="179.7" y="60.7">14</text>
<text x="38.7" y="68.3">17</text>
<text x="84.4" y="68.3">17</text>
<text x="120" y="68.3">17</text>
<text x="179.7" y="68.3">17</text>
<text x="39.3" y="77.2">1</text>
<text x="120.6" y="77.2">1</text>
<text x="236.2" y="77.2">18</text>
<text x="39.3" y="79.8">2</text>
<text x="39.3" y="82.3">3</text>
<text x="120.6" y="79.8">2</text>
<text x="120.6" y="82.3">3</text>
<text x="236.2" y="82.3">16</text>
<text x="39.3" y="84.8">4</text>
<text x="39.3" y="87.4">5</text>
<text x="120.6" y="84.8">4</text>
<text x="120.6" y="87.4">5</text>
<text x="162.5" y="84.8">1</text>
<text x="162.5" y="87.4">2</text>
<text x="236.2" y="89.9">13</text>
<text x="236.2" y="87.4">14</text>
<text x="236.2" y="84.8">15</text>
<text x="39.3" y="94.4">1</text>
<text x="120.6" y="94.4">1</text>
<text x="236.2" y="95">11</text>
<text x="236.2" y="92.5">12</text>
<text x="39.3" y="96.9">2</text>
<text x="39.3" y="99.4">3</text>
<text x="39.3" y="102">4</text>
<text x="120.6" y="96.9">2</text>
<text x="120.6" y="99.4">3</text>
<text x="120.6" y="102">4</text>
<text x="39.3" y="104.5">5</text>
<text x="120.6" y="104.5">5</text>
<text x="39.3" y="110.9">1</text>
<text x="39.3" y="113.4">2</text>
<text x="85" y="110.9">1</text>
<text x="85" y="113.4">2</text>
<text x="120.6" y="110.9">1</text>
<text x="120.6" y="113.4">2</text>
<text x="222.8" y="113.4">6</text>
<text x="39.3" y="116">3</text>
<text x="39.3" y="118.5">4</text>
<text x="85" y="116">3</text>
<text x="85" y="118.5">4</text>
<text x="120.6" y="116">3</text>
<text x="120.6" y="118.5">4</text>
<text x="222.8" y="119.8">7</text>
<text x="39.3" y="121">5</text>
<text x="39.3" y="123.6">6</text>
<text x="85" y="121">5</text>
<text x="85" y="123.6">6</text>
<text x="120.6" y="121">5</text>
<text x="120.6" y="123.6">6</text>
<text x="39.3" y="126.1">7</text>
<text x="39.3" y="128.7">8</text>
<text x="39.3" y="131.2">9</text>
<text x="85" y="126.1">7</text>
<text x="85" y="128.7">8</text>
<text x="85" y="131.2">9</text>
<text x="120.6" y="126.1">7</text>
<text x="120.6" y="128.7">8</text>
<text x="120.6" y="131.2">9</text>
<text x="38.7" y="133.7">10</text>
<text x="38.7" y="136.3">11</text>
<text x="84.4" y="133.7">10</text>
<text x="84.4" y="136.3">11</text>
<text x="120" y="133.7">10</text>
<text x="120" y="136.3">11</text>
<text x="38.7" y="138.8">12</text>
<text x="38.7" y="141.4">13</text>
<text x="38.7" y="143.9">14</text>
<text x="84.4" y="138.8">12</text>
<text x="84.4" y="141.4">13</text>
<text x="84.4" y="143.9">14</text>
<text x="120" y="138.8">12</text>
<text x="120" y="141.4">13</text>
<text x="120" y="143.9">14</text>
<text x="38.7" y="146.4">15</text>
<text x="38.7" y="149">16</text>
<text x="84.4" y="146.4">15</text>
<text x="84.4" y="149">16</text>
<text x="120" y="146.4">15</text>
<text x="120" y="149">16</text>
</g>
</svg>
